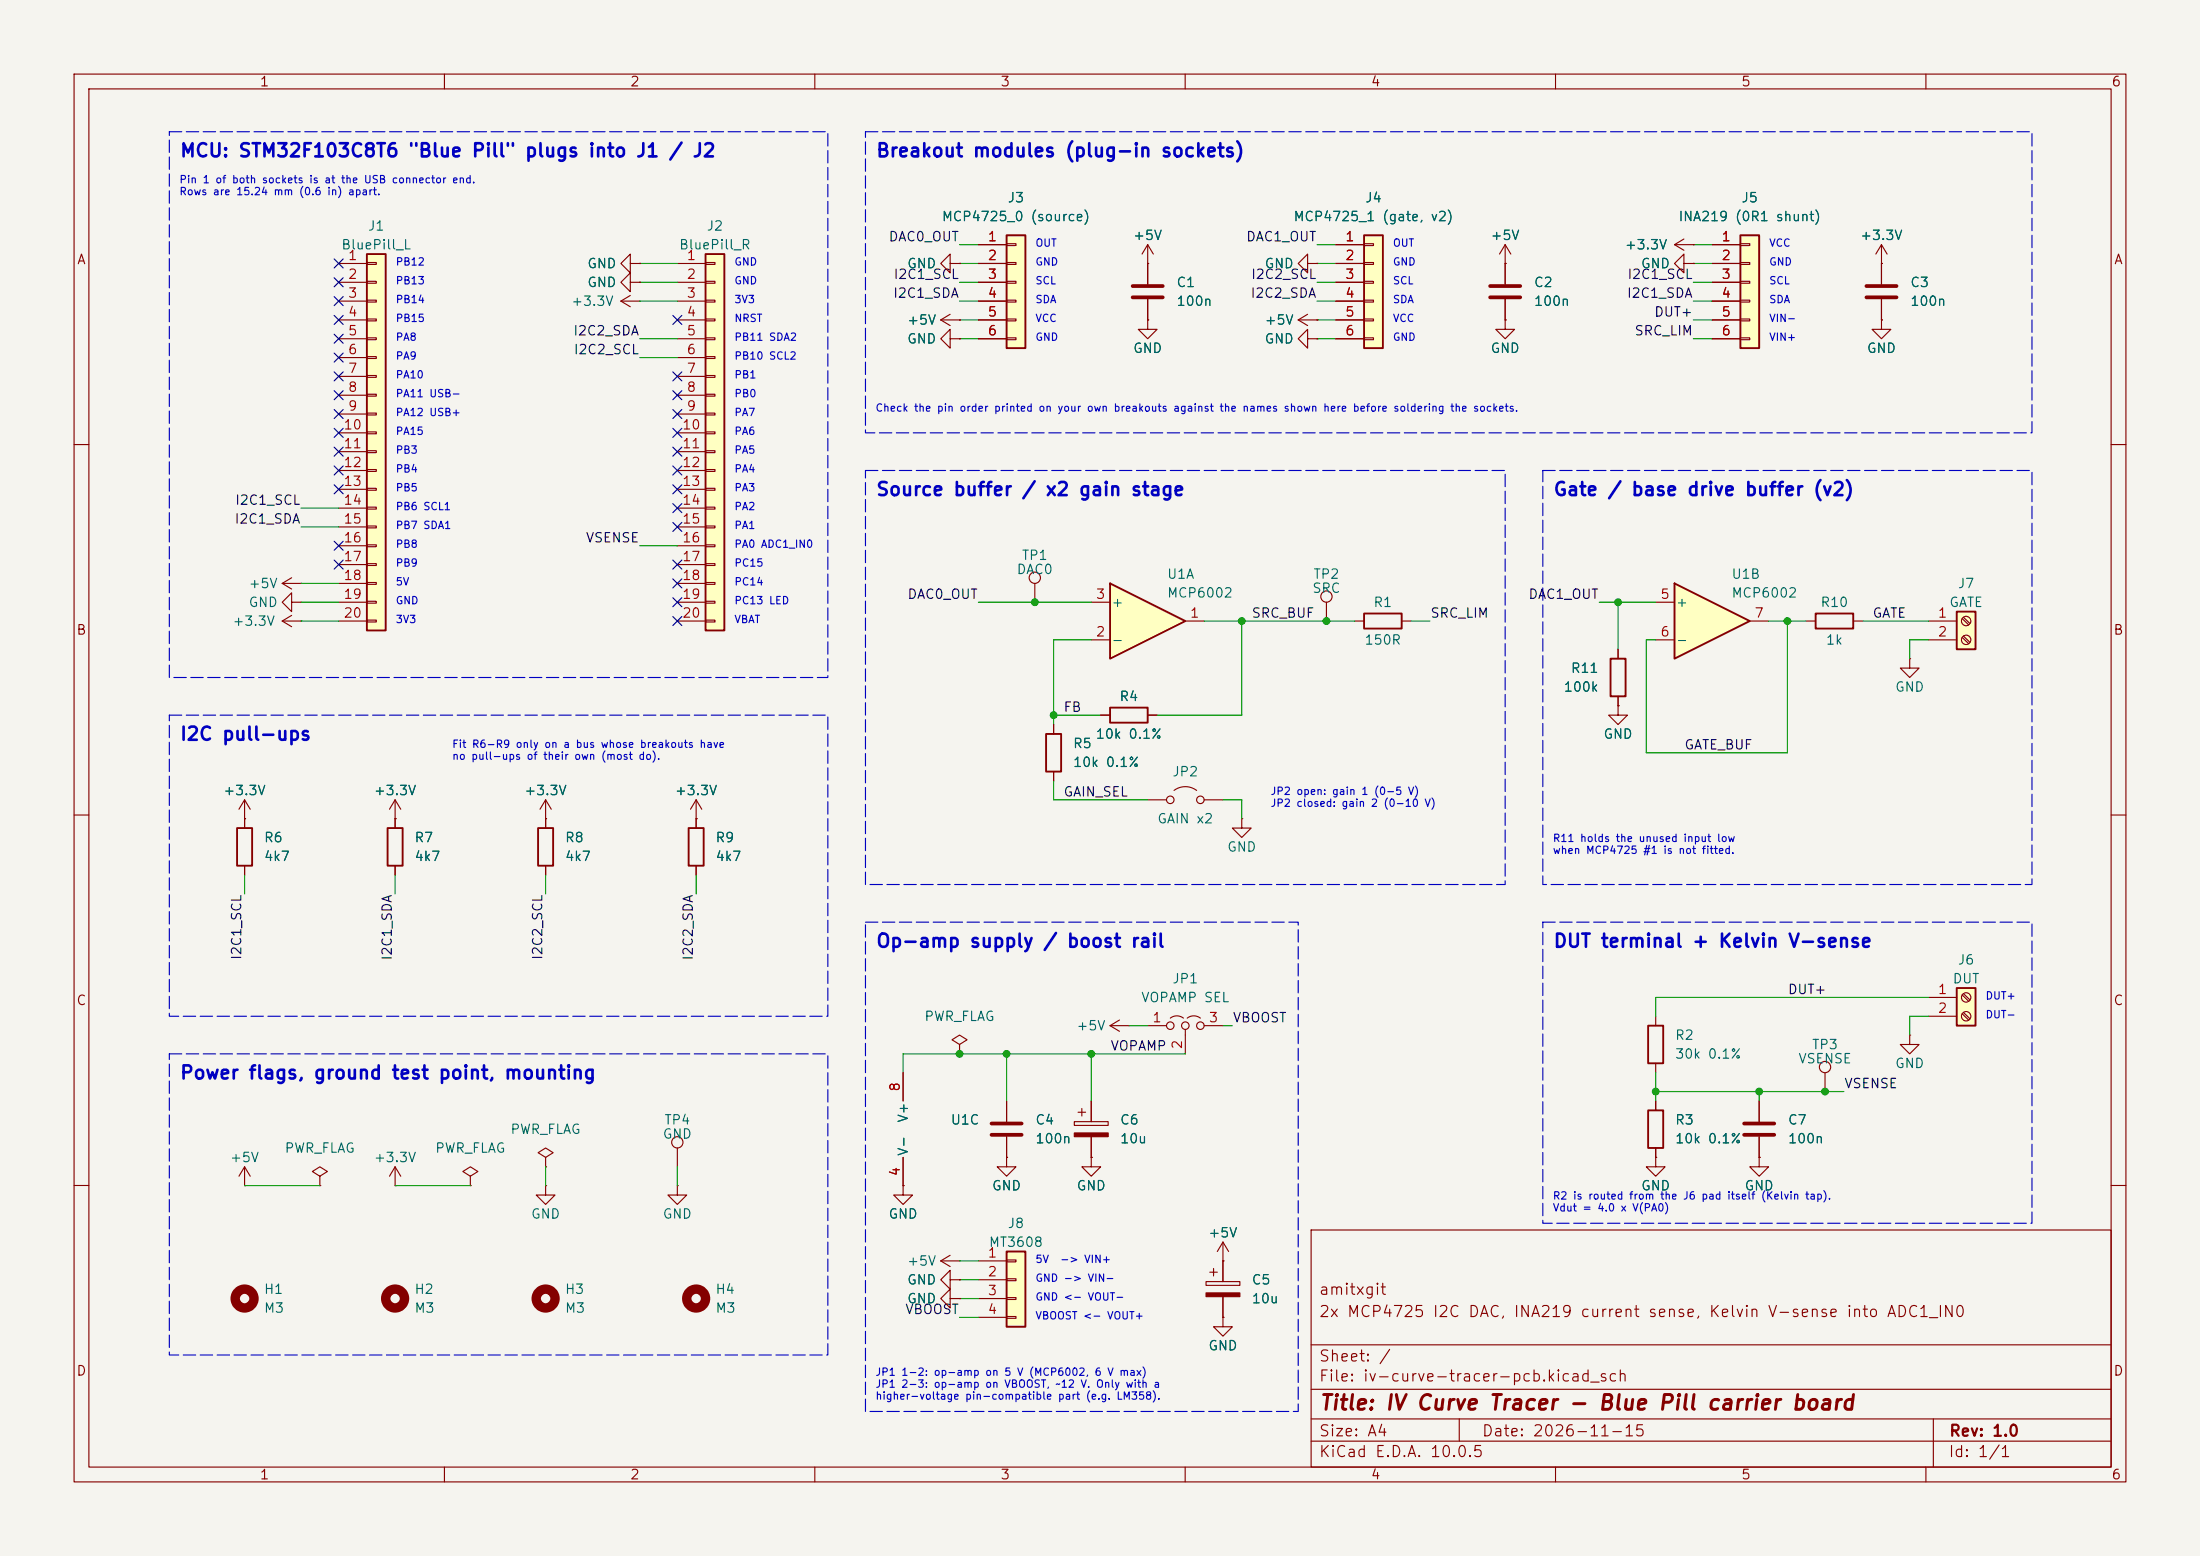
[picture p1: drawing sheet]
<svg xmlns="http://www.w3.org/2000/svg" width="297mm" height="210mm" viewBox="0 0 297 210" stroke-linecap="round" stroke-linejoin="round" font-family="sans-serif">
<path d="M0 0h297v210h-297z" fill="#f5f4ef" stroke="#f5f4ef" stroke-width=".14"/>
<g fill="none" stroke="#840000" stroke-width=".15">
<path d="M10 10h277v190h-277zM12 12h273v186h-273zM60 10v2M110 10v2M160 10v2M210 10v2M260 10v2M254 35.6v2.8M128.3 45.7v-1.2l-1.3 1.2 1.3 1.3v-1.3h1.2M129.5 45.7h.1M154.9 43.2v1.3h1.3l-1.3 1.2-1.2-1.2h1.2M154.9 43.2h.1"/>
<path d="M254 43.2v1.3h1.3l-1.3 1.2-1.3-1.2h1.3M254 43.2h.1M254 40.4v2.8M10 60h2M285 60h2M38.1 83.8l1.3 .8M38.1 83.8h2.5M39.4 83.1l-1.3 .7M40.6 83.8h.1M142.2 97.8v1.3M218.4 95.3v1.2h1.3l-1.3 1.3-1.2-1.3h1.2M218.4 95.3h.1"/>
<path d="M10 110h2M73.7 110.5v1.3M73.7 116.8v1.3M94 110.5h.1M94 108l-.8 1.2M94 108l.7 1.2M94 108v3.8M94 116.8v1.3M142.2 104.1v1.3M285 110h2M53.3 157.5l-.7 1.3M53.3 157.5l.8 1.3"/>
<path d="M53.3 157.5v2.5M10 160h2M53.3 160h.1M165.1 170.2h.1M165.1 167.6l-.8 1.3M165.1 167.6l.8 1.3M165.1 167.6v2.6M177 166h108v32h-108zM285 160h2M60 198v2M110 198v2M160 198v2"/>
<path d="M177 194.5h108M177 191.5h108M177 187.5h108M177 181.5h108M197 191.5v3M210 198v2M260 198v2M261 191.5v6.5"/>
</g>
<path d="M141.2 99.1h2.1v5h-2.1zM72.6 111.8h2.1v5h-2.1zM93 111.8h2v5h-2z" fill="none" stroke="#840000" stroke-width=".25"/>
<g fill="none" stroke="#840000" stroke-width="1.3">
<circle cx="33" cy="175.3" r="1.27"/>
<circle cx="94" cy="175.3" r="1.27"/>
</g>
<path d="M252 38.6h4M252 40.1h4" fill="none" stroke="#840000" stroke-width=".51"/>
<path d="M264.2 82.6h2.5v5h-2.5z" fill="#ffffc2"/>
<path d="M184.1 82.8h5.1v2h-5.1zM245.1 82.8h5.1v2h-5.1zM264.2 82.6h2.5v5h-2.5z" fill="none" stroke="#840000" stroke-width=".25"/>
<g fill="none" stroke="#840000" stroke-width=".15">
<path d="M176.5 35.6v-1.3l-1.2 1.3 1.2 1.2v-1.2h1.3M177.8 35.6h.1M175.3 43.2l1.2 .7M175.3 43.2h2.5M176.5 45.7v-1.2l-1.2 1.2 1.2 1.3v-1.3h1.3M176.5 42.4l-1.2 .8M177.8 45.7h.1M177.8 43.2h.1M179.1 81.3v2.5M182.9 83.8h1.2M189.2 83.8h1.3M243.8 83.8h1.3"/>
<path d="M250.2 83.8h1.3M257.8 88.9v1.3h1.3l-1.3 1.2-1.3-1.2h1.3M257.8 88.9h.1M260.3 83.8h3.9M260.3 86.4h3.9M264.9 83.5l.9 .8M264.9 86l.9 .9M265.1 83.3l.8 .9M265.1 85.9l.8 .8M167.6 110.5v1.3h1.3l-1.3 1.2-1.2-1.2h1.2M167.6 110.5h.1M149.9 138.4l1.2 .8"/>
<path d="M149.9 138.4h2.5M151.1 137.7l-1.2 .7M152.4 138.4h.1M33 157.5l-.7 1.3M33 157.5l.8 1.3M33 157.5v2.5M43.2 158.8l1-.7-1-.6-1 .6 1 .7v1.2M63.5 158.8l1-.7-1-.6-1 .6 1 .7v1.2M73.7 156.2l1-.6-1-.7-1.1 .7 1.1 .6v1.3M73.7 157.5h.1M91.4 154.9v2.6M121.9 144.8v3.8"/>
<path d="M121.9 156.2v3.8M147.3 156.2v1.3h1.3l-1.3 1.3-1.3-1.3h1.3M147.3 156.2h.1M33 160h.1M43.2 160h.1M63.5 160h.1M91.4 160v1.3h1.3l-1.3 1.3-1.2-1.3h1.2M91.4 160h.1M162.8 173h4.6v.5h-4.6zM163.3 171.7h1M163.8 171.2v1M165.1 177.8v1.3h1.3l-1.3 1.2-1.3-1.2h1.3"/>
<path d="M165.1 177.8h.1M165.1 170.2v2.8M165.1 175v2.8"/>
<circle cx="179.1" cy="80.5" r=".76"/>
<circle cx="265.4" cy="86.4" r=".63"/>
<circle cx="265.4" cy="83.8" r=".63"/>
<circle cx="91.4" cy="154.2" r=".76"/>
</g>
<g fill="none" stroke="#840000" stroke-width="1.3">
<circle cx="53.3" cy="175.3" r="1.27"/>
<circle cx="73.7" cy="175.3" r="1.27"/>
</g>
<path d="M162.8 174.5h4.6v.5h-4.6z" fill="#840000" stroke="#840000" stroke-width=".15"/>
<path d="M149.9 78.7l10.1 5.1-10.1 5.1z" fill="#ffffc2"/>
<path d="M149.9 78.7l10.1 5.1-10.1 5.1zM149.9 95.5h5v2h-5zM222.5 149.9h2v5h-2z" fill="none" stroke="#840000" stroke-width=".25"/>
<g fill="none" stroke="#840000" stroke-width=".15">
<path d="M85.1 39.9l-1.3 .7M83.8 40.6l1.3 .8M83.8 40.6h2.6M86.4 40.6h.1M139.7 78.7v2.6M147.3 86.4h2.6M147.3 81.3h2.6M148.6 96.5h1.3M154.9 96.5h1.3M160 83.8h2.6M154.9 108h2.6M158.5 106.7a2.54 2.54 0 0 1 3 0"/>
<path d="M162.6 108h2.5M223.5 156.2v1.3h1.3l-1.3 1.3-1.3-1.3h1.3M223.5 156.2h.1M223.5 148.6v1.3M223.5 154.9v1.3M237.5 156.2v1.3h1.3l-1.3 1.3-1.3-1.3h1.3M237.5 156.2h.1M237.5 148.6v2.8M237.5 153.4v2.8M73.7 160v1.3h1.2l-1.2 1.3-1.3-1.3h1.3M73.7 160h.1M121.9 160v1.3h1.3l-1.3 1.3-1.3-1.3h1.3"/>
<path d="M121.9 160h.1M127 170.2l1.3 .7M127 170.2h2.5M128.3 169.4l-1.3 .8M129.5 170.2h.1"/>
<circle cx="139.7" cy="78" r=".76"/>
<circle cx="158" cy="108" r=".51"/>
<circle cx="162.1" cy="108" r=".51"/>
</g>
<path d="M235.5 151.6h4M235.5 153.2h4" fill="none" stroke="#840000" stroke-width=".51"/>
<path d="M95.2 34.3h2.6v50.8h-2.6z" fill="#ffffc2"/>
<path d="M95.2 34.3h2.6v50.8h-2.6z" fill="none" stroke="#840000" stroke-width=".25"/>
<g fill="none" stroke="#840000" stroke-width=".15">
<path d="M85.1 38.1v-1.3l-1.3 1.3 1.3 1.3v-1.3h1.3M86.4 38.1h.1M91.4 35.6h3.8M91.4 38.1h3.8M95.2 35.4h1.3v.3h-1.3zM95.2 38h1.3v.2h-1.3zM203.2 35.6h.1M203.2 33v5.4M203.2 33l-.8 1.3M203.2 33l.8 1.3M226.1 33l1.2 .8M226.1 33h2.5"/>
<path d="M227.3 32.3l-1.2 .7M228.6 33h.1M91.4 40.6h3.8M91.4 43.2h3.8M91.4 45.7h3.8M91.4 48.3h3.8M91.4 50.8h3.8M91.4 53.3h3.8M91.4 55.9h3.8M91.4 58.4h3.8M95.2 40.5h1.3v.3h-1.3zM95.2 43.1h1.3v.2h-1.3z"/>
<path d="M95.2 45.6h1.3v.2h-1.3zM95.2 48.1h1.3v.3h-1.3zM95.2 50.7h1.3v.2h-1.3zM95.2 53.2h1.3v.3h-1.3zM95.2 55.8h1.3v.2h-1.3zM95.2 58.3h1.3v.2h-1.3zM203.2 40.4v2.8M91.4 61h3.8M91.4 63.5h3.8M91.4 66h3.8M91.4 68.6h3.8M91.4 71.1h3.8"/>
<path d="M91.4 73.7h3.8M91.4 76.2h3.8M91.4 78.7h3.8M95.2 60.8h1.3v.3h-1.3zM95.2 63.4h1.3v.2h-1.3zM95.2 65.9h1.3v.3h-1.3zM95.2 68.5h1.3v.2h-1.3zM95.2 71h1.3v.2h-1.3zM95.2 73.5h1.3v.3h-1.3zM95.2 76.1h1.3v.2h-1.3zM95.2 78.6h1.3v.3h-1.3zM91.4 81.3h3.8"/>
<path d="M91.4 83.8h3.8M95.2 81.2h1.3v.2h-1.3zM95.2 83.7h1.3v.2h-1.3zM145 151.4h4.6v.5h-4.6zM145.5 150.1h1.1M146 149.6v1M147.3 148.6v2.8M147.3 153.4v2.8"/>
</g>
<path d="M201.2 38.6h4M201.2 40.1h4" fill="none" stroke="#840000" stroke-width=".51"/>
<path d="M145 152.9h4.6v.5h-4.6z" fill="#840000" stroke="#840000" stroke-width=".15"/>
<path d="M234.9 31.8h2.6v15.2h-2.6z" fill="#ffffc2"/>
<path d="M234.9 31.8h2.6v15.2h-2.6z" fill="none" stroke="#840000" stroke-width=".25"/>
<g fill="none" stroke="#840000" stroke-width=".15">
<path d="M85.1 35.6v-1.3l-1.3 1.3 1.3 1.2v-1.2h1.3M86.4 35.6h.1M231.1 33h3.8M231.1 35.6h3.8M231.1 38.1h3.8M234.9 32.9h1.3v.2h-1.3zM234.9 35.4h1.3v.3h-1.3zM234.9 38h1.3v.2h-1.3zM254 35.6h.1M254 33l-.8 1.3M254 33l.8 1.3M254 33v2.6"/>
<path d="M231.1 40.6h3.8M231.1 43.2h3.8M231.1 45.7h3.8M234.9 40.5h1.3v.3h-1.3zM234.9 43.1h1.3v.2h-1.3zM234.9 45.6h1.3v.2h-1.3z"/>
</g>
<path d="M49.5 34.3h2.6v50.8h-2.6z" fill="#ffffc2"/>
<path d="M49.5 34.3h2.6v50.8h-2.6z" fill="none" stroke="#840000" stroke-width=".25"/>
<g fill="none" stroke="#840000" stroke-width=".15">
<path d="M45.7 35.6h3.8M45.7 38.1h3.8M49.5 35.4h1.3v.3h-1.3zM49.5 38h1.3v.2h-1.3zM45.7 40.6h3.8M45.7 43.2h3.8M45.7 45.7h3.8M45.7 48.3h3.8M45.7 50.8h3.8M45.7 53.3h3.8M45.7 55.9h3.8M45.7 58.4h3.8"/>
<path d="M49.5 40.5h1.3v.3h-1.3zM49.5 43.1h1.3v.2h-1.3zM49.5 45.6h1.3v.2h-1.3zM49.5 48.1h1.3v.3h-1.3zM49.5 50.7h1.3v.2h-1.3zM49.5 53.2h1.3v.3h-1.3zM49.5 55.8h1.3v.2h-1.3zM49.5 58.3h1.3v.2h-1.3zM203.2 43.2v1.3h1.3l-1.3 1.2-1.3-1.2h1.3M203.2 43.2h.1M38.1 78.7h2.5M38.1 78.7l1.3 .8"/>
<path d="M39.4 78l-1.3 .7M40.6 78.7h.1M45.7 61h3.8M45.7 63.5h3.8M45.7 66h3.8M45.7 68.6h3.8M45.7 71.1h3.8M45.7 73.7h3.8M45.7 76.2h3.8M45.7 78.7h3.8M49.5 60.8h1.3v.3h-1.3zM49.5 63.4h1.3v.2h-1.3z"/>
<path d="M49.5 65.9h1.3v.3h-1.3zM49.5 68.5h1.3v.2h-1.3zM49.5 71h1.3v.2h-1.3zM49.5 73.5h1.3v.3h-1.3zM49.5 76.1h1.3v.2h-1.3zM49.5 78.6h1.3v.3h-1.3zM39.4 81.3v-1.3l-1.3 1.3 1.3 1.3v-1.3h1.2M40.6 81.3h.1M45.7 81.3h3.8M45.7 83.8h3.8M49.5 81.2h1.3v.2h-1.3zM49.5 83.7h1.3v.2h-1.3z"/>
<path d="M154.9 138.4h2.6M158 137.4a1.44 1.44 0 0 1 1.8 0M160 138.9v3.3M160.3 137.4a1.44 1.44 0 0 1 1.8 0M162.6 138.4h2.5"/>
<circle cx="158" cy="138.4" r=".51"/>
<circle cx="160" cy="138.4" r=".51"/>
<circle cx="162.1" cy="138.4" r=".51"/>
</g>
<path d="M135.9 31.8h2.5v15.2h-2.5z" fill="#ffffc2"/>
<path d="M135.9 31.8h2.5v15.2h-2.5zM222.5 138.4h2v5.1h-2z" fill="none" stroke="#840000" stroke-width=".25"/>
<g fill="none" stroke="#840000" stroke-width=".15">
<path d="M132.1 33h3.8M132.1 35.6h3.8M132.1 38.1h3.8M135.9 32.9h1.3v.2h-1.3zM135.9 35.4h1.3v.3h-1.3zM135.9 38h1.3v.2h-1.3zM132.1 40.6h3.8M132.1 43.2h3.8M132.1 45.7h3.8M135.9 40.5h1.3v.3h-1.3zM135.9 43.1h1.3v.2h-1.3zM135.9 45.6h1.3v.2h-1.3z"/>
<path d="M223.5 137.2v1.2M223.5 143.5v1.3M246.4 144.8v2.5"/>
<circle cx="246.4" cy="144" r=".76"/>
</g>
<path d="M264.2 133.4h2.5v5h-2.5z" fill="#ffffc2"/>
<path d="M32 111.8h2v5h-2zM52.3 111.8h2.1v5h-2.1zM264.2 133.4h2.5v5h-2.5z" fill="none" stroke="#840000" stroke-width=".25"/>
<g fill="none" stroke="#840000" stroke-width=".15">
<path d="M128.3 35.6v-1.3l-1.3 1.3 1.3 1.2v-1.2h1.2M129.5 35.6h.1M227.3 35.6v-1.3l-1.2 1.3 1.2 1.2v-1.2h1.3M228.6 35.6h.1M127 43.2l1.3 .7M127 43.2h2.5M128.3 42.4l-1.3 .8M129.5 43.2h.1M33 110.5h.1M33 108v3.8M33 116.8v1.3M33 108l-.7 1.2"/>
<path d="M33 108l.8 1.2M53.3 110.5h.1M53.3 108v3.8M53.3 116.8v1.3M53.3 108l-.7 1.2M53.3 108l.8 1.2M257.8 139.7v1.3h1.3l-1.3 1.2-1.3-1.2h1.3M257.8 139.7h.1M260.3 134.6h3.9M260.3 137.2h3.9M264.9 134.3l.9 .8M264.9 136.8l.9 .9"/>
<path d="M265.1 134.1l.8 .9M265.1 136.7l.8 .8M129.5 141l1.1-.7-1.1-.6-1 .6 1 .7v1.2M129.5 142.2h.1M135.9 156.2v1.3h1.3l-1.3 1.3-1.3-1.3h1.3M135.9 156.2h.1M135.9 148.6v2.8M135.9 153.4v2.8M128.3 175.3v-1.3l-1.3 1.3 1.3 1.2v-1.2h1.2M128.3 172.7v-1.2l-1.3 1.2 1.3 1.3v-1.3h1.2M129.5 175.3h.1M129.5 172.7h.1"/>
<circle cx="265.4" cy="137.2" r=".63"/>
<circle cx="265.4" cy="134.6" r=".63"/>
</g>
<path d="M133.9 151.6h4M133.9 153.2h4" fill="none" stroke="#840000" stroke-width=".51"/>
<path d="M135.9 168.9h2.5v10.2h-2.5z" fill="#ffffc2"/>
<path d="M135.9 168.9h2.5v10.2h-2.5z" fill="none" stroke="#840000" stroke-width=".25"/>
<path d="M132.1 170.2h3.8M132.1 172.7h3.8M132.1 175.3h3.8M132.1 177.8h3.8M135.9 170.1h1.3v.2h-1.3zM135.9 172.6h1.3v.2h-1.3zM135.9 175.1h1.3v.3h-1.3zM135.9 177.7h1.3v.2h-1.3z" fill="none" stroke="#840000" stroke-width=".15"/>
<path d="M184.1 31.8h2.6v15.2h-2.6z" fill="#ffffc2"/>
<path d="M184.1 31.8h2.6v15.2h-2.6zM217.4 88.9h2.1v5.1h-2.1z" fill="none" stroke="#840000" stroke-width=".25"/>
<g fill="none" stroke="#840000" stroke-width=".15">
<path d="M154.9 35.6h.1M154.9 33l-.7 1.3M154.9 33l.8 1.3M154.9 33v5.4M180.3 33h3.8M180.3 35.6h3.8M180.3 38.1h3.8M184.1 32.9h1.3v.2h-1.3zM184.1 35.4h1.3v.3h-1.3zM184.1 38h1.3v.2h-1.3zM154.9 40.4v2.8M180.3 40.6h3.8"/>
<path d="M180.3 43.2h3.8M180.3 45.7h3.8M184.1 40.5h1.3v.3h-1.3zM184.1 43.1h1.3v.2h-1.3zM184.1 45.6h1.3v.2h-1.3zM218.4 87.6v1.3M218.4 94v1.3M73.7 110.5h.1M73.7 108l-.8 1.2M73.7 108l.7 1.2M73.7 108v2.5"/>
</g>
<path d="M152.9 38.6h4.1M152.9 40.1h4.1" fill="none" stroke="#840000" stroke-width=".51"/>
<path d="M226.1 78.7l10.1 5.1-10.1 5.1z" fill="#ffffc2"/>
<path d="M226.1 78.7l10.1 5.1-10.1 5.1z" fill="none" stroke="#840000" stroke-width=".25"/>
<g fill="none" stroke="#840000" stroke-width=".15">
<path d="M86.4 38.1h.1M86.4 35.6h.1M129.5 35.6h.1M132.1 33h3.8M132.1 35.6h3.8M132.1 38.1h3.8M154.9 35.6h.1M154.9 35.6v2.8M177.8 35.6h.1M180.3 33h3.8M180.3 35.6h3.8M180.3 38.1h3.8"/>
<path d="M203.2 35.6h.1M203.2 35.6v2.8M228.6 35.6h.1M228.6 33h.1M231.1 33h3.8M231.1 35.6h3.8M231.1 38.1h3.8M254 35.6h.1M254 35.6v2.8M129.5 45.7h.1M129.5 43.2h.1M132.1 40.6h3.8"/>
<path d="M132.1 43.2h3.8M132.1 45.7h3.8M154.9 43.2h.1M154.9 40.4v2.8M177.8 45.7h.1M177.8 43.2h.1M180.3 40.6h3.8M180.3 43.2h3.8M180.3 45.7h3.8M203.2 43.2h.1M203.2 40.4v2.8M231.1 40.6h3.8"/>
<path d="M231.1 43.2h3.8M231.1 45.7h3.8M254 43.2h.1M254 40.4v2.8M142.2 97.8v1.3M148.6 96.5h1.3M154.9 96.5h1.3M218.4 95.3h.1M218.4 87.6v1.3M218.4 94v1.3M223.5 81.3h2.6M223.5 86.4h2.6"/>
<path d="M236.2 83.8h2.6M33 110.5h.1M33 110.5v1.3M33 116.8v1.3M53.3 110.5h.1M53.3 110.5v1.3M53.3 116.8v1.3M73.7 110.5h.1M73.7 110.5v1.3M73.7 116.8v1.3M94 110.5h.1M94 110.5v1.3"/>
<path d="M94 116.8v1.3M142.2 104.1v1.3M121.9 144.8v3.8M121.9 156.2v3.8M135.9 156.2h.1M135.9 148.6v2.8M135.9 153.4v2.8M147.3 156.2h.1M147.3 148.6v2.8M147.3 153.4v2.8M223.5 156.2h.1M223.5 148.6v1.3"/>
<path d="M223.5 154.9v1.3M237.5 156.2h.1M237.5 148.6v2.8M237.5 153.4v2.8M121.9 160h.1M129.5 172.7h.1M129.5 175.3h.1M165.1 177.8h.1M165.1 170.2h.1M165.1 170.2v2.8M165.1 175v2.8"/>
</g>
<g fill="none" stroke="#009600" stroke-width=".15">
<path d="M86.4 35.6h5M86.4 38.1h5M129.5 33h2.6M129.5 35.6h2.6M129.5 38.1h2.6M177.8 33h2.5M177.8 35.6h2.5M177.8 38.1h2.5M228.6 33h2.5M228.6 35.6h2.5M228.6 38.1h2.5M86.4 45.7h5"/>
<path d="M86.4 40.6h5M86.4 48.3h5M129.5 45.7h2.6M129.5 43.2h2.6M129.5 40.6h2.6M177.8 45.7h2.5M177.8 43.2h2.5M177.8 40.6h2.5M228.6 45.7h2.5M228.6 43.2h2.5M228.6 40.6h2.5M40.6 78.7h5.1"/>
<path d="M40.6 71.1h5.1M40.6 68.6h5.1M86.4 73.7h5M40.6 83.8h5.1M40.6 81.3h5.1M132.1 81.3h15.2M142.2 96.5h6.4M147.3 86.4h-5.1v11.4M162.6 83.8h20.3M167.6 83.8v12.7h-11.4M190.5 83.8h2.5M215.9 81.3h7.6"/>
<path d="M218.4 81.3v6.3M238.8 83.8h5M241.3 83.8v17.8h-19.1v-15.2h1.3M251.5 83.8h8.8M260.3 86.4h-2.5v2.5M33 118.1v2.6M53.3 118.1v2.6M73.7 118.1v2.6M94 118.1v2.6M142.2 105.4v2.6h12.7M165.1 108h2.5v2.5M152.4 138.4h2.5"/>
<path d="M165.1 138.4h1.3M260.3 134.6h-36.8v2.6M260.3 137.2h-2.5v2.5M73.7 157.5v2.5M91.4 157.5v2.5M135.9 142.2v6.4M147.3 142.2v6.4M160 142.2h-38.1v2.6M223.5 144.8v3.8M223.5 147.3h25.4M237.5 147.3v1.3M33 160h10.2"/>
<path d="M53.3 160h10.2M129.5 177.8h2.6M129.5 172.7h2.6M129.5 170.2h2.6M129.5 175.3h2.6"/>
</g>
<g fill="none" stroke="#000084" stroke-width=".15">
<path d="M45.1 37.5l1.2 1.2M45.1 35l1.2 1.2M46.3 37.5l-1.2 1.2M46.3 35l-1.2 1.2M45.1 42.6l1.2 1.2M45.1 40l1.2 1.2M45.1 55.3l1.2 1.2M45.1 47.7l1.2 1.2M45.1 50.2l1.2 1.2M45.1 52.7l1.2 1.2M45.1 57.8l1.2 1.2M45.1 45.1l1.2 1.2"/>
<path d="M46.3 42.6l-1.2 1.2M46.3 40l-1.2 1.2M46.3 55.3l-1.2 1.2M46.3 47.7l-1.2 1.2M46.3 50.2l-1.2 1.2M46.3 52.7l-1.2 1.2M46.3 57.8l-1.2 1.2M46.3 45.1l-1.2 1.2M90.8 42.6l1.2 1.2M90.8 57.8l1.2 1.2M90.8 52.7l1.2 1.2M90.8 55.3l1.2 1.2"/>
<path d="M90.8 50.2l1.2 1.2M92 42.6l-1.2 1.2M92 57.8l-1.2 1.2M92 52.7l-1.2 1.2M92 55.3l-1.2 1.2M92 50.2l-1.2 1.2M45.1 75.6l1.2 1.2M45.1 73.1l1.2 1.2M45.1 62.9l1.2 1.2M45.1 65.4l1.2 1.2M45.1 60.4l1.2 1.2M46.3 75.6l-1.2 1.2"/>
<path d="M46.3 73.1l-1.2 1.2M46.3 62.9l-1.2 1.2M46.3 65.4l-1.2 1.2M46.3 60.4l-1.2 1.2M90.8 65.4l1.2 1.2M90.8 68l1.2 1.2M90.8 75.6l1.2 1.2M90.8 78.1l1.2 1.2M90.8 60.4l1.2 1.2M90.8 70.5l1.2 1.2M90.8 62.9l1.2 1.2M92 65.4l-1.2 1.2"/>
<path d="M92 68l-1.2 1.2M92 75.6l-1.2 1.2M92 78.1l-1.2 1.2M92 60.4l-1.2 1.2M92 70.5l-1.2 1.2M92 62.9l-1.2 1.2M90.8 83.2l1.2 1.2M90.8 80.7l1.2 1.2M92 83.2l-1.2 1.2M92 80.7l-1.2 1.2"/>
</g>
<path d="M22.9 17.8h88.9v73.6h-88.9zM116.8 17.8h157.5v40.6h-157.5zM116.8 63.5h86.4v55.9h-86.4zM208.3 63.5h66v55.9h-66zM22.9 96.5h88.9v40.7h-88.9zM116.8 124.5h58.5v66h-58.5zM208.3 124.5h66v40.6h-66zM22.9 142.2h88.9v40.7h-88.9z" fill="none" stroke="#0000c2" stroke-width=".15" stroke-dasharray="1.7 .6"/>
<g fill="#009600" stroke="#009600" stroke-width=".14">
<circle cx="139.7" cy="81.3" r=".46"/>
<circle cx="142.2" cy="96.5" r=".46"/>
<circle cx="223.5" cy="147.3" r=".46"/>
<circle cx="246.4" cy="147.3" r=".46"/>
<circle cx="237.5" cy="147.3" r=".46"/>
<circle cx="179.1" cy="83.8" r=".46"/>
<circle cx="167.6" cy="83.8" r=".46"/>
<circle cx="218.4" cy="81.3" r=".46"/>
<circle cx="241.3" cy="83.8" r=".46"/>
<circle cx="129.5" cy="142.2" r=".46"/>
<circle cx="135.9" cy="142.2" r=".46"/>
<circle cx="147.3" cy="142.2" r=".46"/>
</g>
<text font-size="2" fill="#840000" x="178" y="190.8">Title: IV Curve Tracer - Blue Pill carrier board</text>
<g font-size="1.8" fill="#0000c2">
<text x="24.2" y="21.6">MCU: STM32F103C8T6 &quot;Blue Pill&quot; plugs into J1 / J2</text>
<text x="118.2" y="21.6">Breakout modules (plug-in sockets)</text>
<text x="118.2" y="67.4">Source buffer / x2 gain stage</text>
<text x="209.6" y="67.4">Gate / base drive buffer (v2)</text>
<text x="24.2" y="100.4">I2C pull-ups</text>
<text x="118.2" y="128.3">Op-amp supply / boost rail</text>
<text x="209.6" y="128.3">DUT terminal + Kelvin V-sense</text>
<text x="24.2" y="146.1">Power flags, ground test point, mounting</text>
</g>
<g font-size="1.5" fill="#840000">
<text x="178" y="178.1">2x MCP4725 I2C DAC, INA219 current sense, Kelvin V-sense into ADC1_IN0</text>
<text x="178" y="175.1">amitxgit</text>
<text x="178" y="184.1">Sheet: /</text>
<text x="178" y="186.8">File: iv-curve-tracer-pcb.kicad_sch</text>
<text x="178" y="197">KiCad E.D.A. 10.0.5</text>
<text x="178" y="194.2">Size: A4</text>
<text x="200" y="194.2">Date: 2026-11-15</text>
<text x="263" y="197">Id: 1/1</text>
<text x="263" y="194.2">Rev: 1.0</text>
</g>
<g font-size="1.3" fill="#840000">
<text x="35" y="12">1</text>
<text x="85" y="12">2</text>
<text x="135" y="12">3</text>
<text x="185" y="12">4</text>
<text x="235" y="12">5</text>
<text x="285" y="12">6</text>
<text x="10.3" y="36">A</text>
<text x="285.3" y="36">A</text>
<text x="10.2" y="86">B</text>
<text x="285.2" y="86">B</text>
<text x="10.2" y="136">C</text>
<text x="285.2" y="136">C</text>
<text x="10.2" y="186">D</text>
<text x="285.2" y="186">D</text>
<text x="35" y="200">1</text>
<text x="85" y="200">2</text>
<text x="135" y="200">3</text>
<text x="185" y="200">4</text>
<text x="235" y="200">5</text>
<text x="285" y="200">6</text>
</g>
<g font-size="1.3" fill="#006464">
<text x="135.9" y="27.6">J3</text>
<text x="184.2" y="27.6">J4</text>
<text x="235" y="27.6">J5</text>
<text x="46" y="34">BluePill_L</text>
<text x="49.6" y="31.4">J1</text>
<text x="91.6" y="34">BluePill_R</text>
<text x="95.3" y="31.4">J2</text>
<text x="127.1" y="30.2">MCP4725_0 (source)</text>
<text x="152.9" y="32.7">+5V</text>
<text x="174.5" y="30.2">MCP4725_1 (gate, v2)</text>
<text x="201.1" y="32.7">+5V</text>
<text x="219.3" y="34">+3.3V</text>
<text x="226.5" y="30.2">INA219 (0R1 shunt)</text>
<text x="251" y="32.7">+3.3V</text>
<text x="77" y="41.6">+3.3V</text>
<text x="79.2" y="39.1">GND</text>
<text x="79.2" y="36.5">GND</text>
<text x="122.4" y="36.5">GND</text>
<text x="158.7" y="39.1">C1</text>
<text x="158.7" y="41.6">100n</text>
<text x="170.6" y="36.5">GND</text>
<text x="207" y="39.1">C2</text>
<text x="207" y="41.6">100n</text>
<text x="221.4" y="36.5">GND</text>
<text x="257.8" y="39.1">C3</text>
<text x="257.8" y="41.6">100n</text>
<text x="122.4" y="44.1">+5V</text>
<text x="122.4" y="46.7">GND</text>
<text x="152.9" y="48">GND</text>
<text x="170.6" y="44.1">+5V</text>
<text x="170.6" y="46.7">GND</text>
<text x="201.1" y="48">GND</text>
<text x="251.9" y="48">GND</text>
<text x="137.2" y="77.8">DAC0</text>
<text x="137.8" y="75.9">TP1</text>
<text x="33.5" y="79.7">+5V</text>
<text x="33.5" y="82.2">GND</text>
<text x="150" y="82.2">+</text>
<text x="157.5" y="78.4">U1A</text>
<text x="157.5" y="81">MCP6002</text>
<text x="177.1" y="80.3">SRC</text>
<text x="177.2" y="78.4">TP2</text>
<text x="185.3" y="82.2">R1</text>
<text x="226.2" y="82.2">+</text>
<text x="233.7" y="78.4">U1B</text>
<text x="233.7" y="81">MCP6002</text>
<text x="245.7" y="82.2">R10</text>
<text x="263.1" y="82.2">GATE</text>
<text x="264.2" y="79.7">J7</text>
<text x="31.3" y="84.8">+3.3V</text>
<text x="150" y="87.3">-</text>
<text x="184.1" y="87.3">150R</text>
<text x="226.2" y="87.3">-</text>
<text x="246.4" y="87.3">1k</text>
<text x="151" y="94.9">R4</text>
<text x="211" y="93.7">100k</text>
<text x="212" y="91.1">R11</text>
<text x="255.7" y="93.7">GND</text>
<text x="144.8" y="101.3">R5</text>
<text x="147.8" y="100">10k 0.1%</text>
<text x="216.4" y="100">GND</text>
<text x="30.1" y="107.6">+3.3V</text>
<text x="50.4" y="107.6">+3.3V</text>
<text x="70.7" y="107.6">+3.3V</text>
<text x="91" y="107.6">+3.3V</text>
<text x="144.8" y="103.8">10k 0.1%</text>
<text x="158.2" y="105.1">JP2</text>
<text x="35.5" y="114">R6</text>
<text x="55.9" y="114">R7</text>
<text x="76.2" y="114">R8</text>
<text x="96.5" y="114">R9</text>
<text x="156.1" y="111.5">GAIN x2</text>
<text x="35.5" y="116.5">4k7</text>
<text x="55.9" y="116.5">4k7</text>
<text x="76.2" y="116.5">4k7</text>
<text x="96.5" y="116.5">4k7</text>
<text x="165.6" y="115.3">GND</text>
<text x="264.2" y="130.5">J6</text>
<text x="154" y="135.6">VOPAMP SEL</text>
<text x="158.2" y="133">JP1</text>
<text x="263.5" y="133">DUT</text>
<text x="124.7" y="138.1">PWR_FLAG</text>
<text x="145.2" y="139.4">+5V</text>
<text x="226" y="140.7">R2</text>
<text x="226" y="143.2">30k 0.1%</text>
<text x="242.7" y="143.8">VSENSE</text>
<text x="244.5" y="141.9">TP3</text>
<text x="255.7" y="144.5">GND</text>
<text x="38.3" y="155.9">PWR_FLAG</text>
<text x="58.7" y="155.9">PWR_FLAG</text>
<text x="68.8" y="153.4">PWR_FLAG</text>
<text x="89.4" y="154">GND</text>
<text x="89.6" y="152.1">TP4</text>
<text x="122.9" y="151.6" transform="rotate(-90 122.9 151.6)">V+</text>
<text x="128.3" y="152.1">U1C</text>
<text x="139.7" y="152.1">C4</text>
<text x="139.7" y="154.6">100n</text>
<text x="151.1" y="152.1">C6</text>
<text x="151.1" y="154.6">10u</text>
<text x="226" y="152.1">R3</text>
<text x="226" y="154.6">10k 0.1%</text>
<text x="241.3" y="152.1">C7</text>
<text x="241.3" y="154.6">100n</text>
<text x="31" y="157.2">+5V</text>
<text x="50.4" y="157.2">+3.3V</text>
<text x="122.9" y="156.1" transform="rotate(-90 122.9 156.1)">V-</text>
<text x="133.8" y="161">GND</text>
<text x="145.3" y="161">GND</text>
<text x="221.5" y="161">GND</text>
<text x="235.4" y="161">GND</text>
<text x="71.6" y="164.8">GND</text>
<text x="89.4" y="164.8">GND</text>
<text x="119.9" y="164.8">GND</text>
<text x="135.9" y="166.1">J8</text>
<text x="163" y="167.3">+5V</text>
<text x="122.4" y="171.1">+5V</text>
<text x="122.4" y="173.7">GND</text>
<text x="133.4" y="168.6">MT3608</text>
<text x="168.9" y="173.7">C5</text>
<text x="35.5" y="175">H1</text>
<text x="35.5" y="177.5">M3</text>
<text x="55.9" y="175">H2</text>
<text x="55.9" y="177.5">M3</text>
<text x="76.2" y="175">H3</text>
<text x="76.2" y="177.5">M3</text>
<text x="96.5" y="175">H4</text>
<text x="96.5" y="177.5">M3</text>
<text x="122.4" y="176.2">GND</text>
<text x="168.9" y="176.2">10u</text>
<text x="163" y="182.6">GND</text>
</g>
<g font-size="1.3" fill="#a90000">
<text x="46.9" y="35.4">1</text>
<text x="92.6" y="35.4">1</text>
<text x="133.3" y="32.9">1</text>
<text x="133.3" y="35.4">2</text>
<text x="181.5" y="32.9">1</text>
<text x="181.5" y="35.4">2</text>
<text x="232.3" y="32.9">1</text>
<text x="232.3" y="35.4">2</text>
<text x="46.9" y="38">2</text>
<text x="46.9" y="40.5">3</text>
<text x="92.6" y="38">2</text>
<text x="92.6" y="40.5">3</text>
<text x="133.3" y="38">3</text>
<text x="133.3" y="40.5">4</text>
<text x="181.5" y="38">3</text>
<text x="181.5" y="40.5">4</text>
<text x="232.3" y="38">3</text>
<text x="232.3" y="40.5">4</text>
<text x="46.9" y="43">4</text>
<text x="46.9" y="45.6">5</text>
<text x="92.6" y="43">4</text>
<text x="92.6" y="45.6">5</text>
<text x="133.3" y="43">5</text>
<text x="133.3" y="45.6">6</text>
<text x="181.5" y="43">5</text>
<text x="181.5" y="45.6">6</text>
<text x="232.3" y="43">5</text>
<text x="232.3" y="45.6">6</text>
<text x="46.9" y="48.1">6</text>
<text x="46.9" y="50.7">7</text>
<text x="46.9" y="53.2">8</text>
<text x="92.6" y="48.1">6</text>
<text x="92.6" y="50.7">7</text>
<text x="92.6" y="53.2">8</text>
<text x="46.3" y="58.3">10</text>
<text x="46.9" y="55.7">9</text>
<text x="92" y="58.3">10</text>
<text x="92.6" y="55.7">9</text>
<text x="46.3" y="60.8">11</text>
<text x="46.3" y="63.4">12</text>
<text x="46.3" y="65.9">13</text>
<text x="92" y="60.8">11</text>
<text x="92" y="63.4">12</text>
<text x="92" y="65.9">13</text>
<text x="46.3" y="68.4">14</text>
<text x="46.3" y="71">15</text>
<text x="92" y="68.4">14</text>
<text x="92" y="71">15</text>
<text x="46.3" y="73.5">16</text>
<text x="46.3" y="76.1">17</text>
<text x="92" y="73.5">16</text>
<text x="92" y="76.1">17</text>
<text x="46.3" y="78.6">18</text>
<text x="46.3" y="81.1">19</text>
<text x="46.3" y="83.7">20</text>
<text x="92" y="78.6">18</text>
<text x="92" y="81.1">19</text>
<text x="92" y="83.7">20</text>
<text x="147.9" y="81.1">3</text>
<text x="160.6" y="83.7">1</text>
<text x="224.1" y="81.1">5</text>
<text x="236.8" y="83.7">7</text>
<text x="261.5" y="83.7">1</text>
<text x="147.9" y="86.2">2</text>
<text x="224.1" y="86.2">6</text>
<text x="261.5" y="86.2">2</text>
<text x="261.5" y="134.5">1</text>
<text x="261.5" y="137">2</text>
<text x="155.5" y="138.3">1</text>
<text x="159.9" y="141.7" transform="rotate(-90 159.9 141.7)">2</text>
<text x="163.1" y="138.3">3</text>
<text x="121.8" y="147.4" transform="rotate(-90 121.8 147.4)">8</text>
<text x="121.8" y="158.8" transform="rotate(-90 121.8 158.8)">4</text>
<text x="133.3" y="170">1</text>
<text x="133.3" y="172.6">2</text>
<text x="133.3" y="175.1">3</text>
<text x="133.3" y="177.7">4</text>
</g>
<g font-size="1.3" fill="#0f0f0f">
<text x="119.9" y="32.9">DAC0_OUT</text>
<text x="168.1" y="32.9">DAC1_OUT</text>
<text x="120.5" y="40.5">I2C1_SDA</text>
<text x="120.5" y="38">I2C1_SCL</text>
<text x="168.7" y="40.5">I2C2_SDA</text>
<text x="168.8" y="38">I2C2_SCL</text>
<text x="219.5" y="40.5">I2C1_SDA</text>
<text x="219.6" y="38">I2C1_SCL</text>
<text x="77.3" y="45.6">I2C2_SDA</text>
<text x="220.6" y="45.6">SRC_LIM</text>
<text x="223.2" y="43.1">DUT+</text>
<text x="77.4" y="48.1">I2C2_SCL</text>
<text x="31.6" y="71">I2C1_SDA</text>
<text x="31.6" y="68.5">I2C1_SCL</text>
<text x="79" y="73.5">VSENSE</text>
<text x="122.4" y="81.2">DAC0_OUT</text>
<text x="168.9" y="83.7">SRC_BUF</text>
<text x="193" y="83.7">SRC_LIM</text>
<text x="206.2" y="81.2">DAC1_OUT</text>
<text x="252.7" y="83.7">GATE</text>
<text x="143.5" y="96.4">FB</text>
<text x="227.3" y="101.5">GATE_BUF</text>
<text x="143.5" y="107.8">GAIN_SEL</text>
<text x="32.9" y="129.6" transform="rotate(-90 32.9 129.6)">I2C1_SCL</text>
<text x="53.2" y="129.7" transform="rotate(-90 53.2 129.7)">I2C1_SDA</text>
<text x="73.5" y="129.6" transform="rotate(-90 73.5 129.6)">I2C2_SCL</text>
<text x="93.9" y="129.7" transform="rotate(-90 93.9 129.7)">I2C2_SDA</text>
<text x="241.3" y="134.5">DUT+</text>
<text x="149.8" y="142.1">VOPAMP</text>
<text x="166.3" y="138.3">VBOOST</text>
<text x="248.9" y="147.2">VSENSE</text>
<text x="122.1" y="177.7">VBOOST</text>
</g>
<g font-size="1" fill="#0000c2">
<text x="24.1" y="25">Pin 1 of both sockets is at the USB connector end.</text>
<text x="24.1" y="26.6">Rows are 15.24 mm (0.6 in) apart.</text>
<text x="139.7" y="33.5">OUT</text>
<text x="188" y="33.5">OUT</text>
<text x="238.8" y="33.5">VCC</text>
<text x="53.3" y="41.2">PB14</text>
<text x="53.3" y="38.6">PB13</text>
<text x="53.3" y="36.1">PB12</text>
<text x="99.1" y="38.6">GND</text>
<text x="99.1" y="41.2">3V3</text>
<text x="99.1" y="36.1">GND</text>
<text x="139.7" y="38.6">SCL</text>
<text x="139.7" y="36.1">GND</text>
<text x="139.7" y="41.2">SDA</text>
<text x="188" y="36.1">GND</text>
<text x="188" y="38.6">SCL</text>
<text x="188" y="41.2">SDA</text>
<text x="238.8" y="38.6">SCL</text>
<text x="238.8" y="41.2">SDA</text>
<text x="238.8" y="36.1">GND</text>
<text x="53.3" y="46.2">PA8</text>
<text x="53.3" y="43.7">PB15</text>
<text x="99.1" y="43.7">NRST</text>
<text x="99.1" y="46.2">PB11 SDA2</text>
<text x="139.7" y="46.2">GND</text>
<text x="139.7" y="43.7">VCC</text>
<text x="188" y="46.2">GND</text>
<text x="188" y="43.7">VCC</text>
<text x="238.8" y="43.7">VIN-</text>
<text x="238.8" y="46.2">VIN+</text>
<text x="53.3" y="48.8">PA9</text>
<text x="53.3" y="51.3">PA10</text>
<text x="53.3" y="53.9">PA11 USB-</text>
<text x="99.1" y="53.9">PB0</text>
<text x="99.1" y="48.8">PB10 SCL2</text>
<text x="99.1" y="51.3">PB1</text>
<text x="53.3" y="56.4">PA12 USB+</text>
<text x="53.3" y="58.9">PA15</text>
<text x="99.1" y="58.9">PA6</text>
<text x="99.1" y="56.4">PA7</text>
<text x="118.1" y="55.8">Check the pin order printed on your own breakouts against the names shown here before soldering the sockets.</text>
<text x="53.3" y="64">PB4</text>
<text x="53.3" y="61.5">PB3</text>
<text x="99.1" y="61.5">PA5</text>
<text x="99.1" y="64">PA4</text>
<text x="53.3" y="66.6">PB5</text>
<text x="53.3" y="71.6">PB7 SDA1</text>
<text x="53.3" y="69.1">PB6 SCL1</text>
<text x="99.1" y="66.6">PA3</text>
<text x="99.1" y="71.6">PA1</text>
<text x="99.1" y="69.1">PA2</text>
<text x="53.3" y="76.7">PB9</text>
<text x="53.3" y="74.2">PB8</text>
<text x="99.1" y="74.2">PA0 ADC1_IN0</text>
<text x="99.1" y="76.7">PC15</text>
<text x="53.3" y="81.8">GND</text>
<text x="53.3" y="79.3">5V</text>
<text x="99.1" y="81.8">PC13 LED</text>
<text x="99.1" y="79.3">PC14</text>
<text x="53.3" y="84.3">3V3</text>
<text x="99.1" y="84.3">VBAT</text>
<text x="61" y="101.2">Fit R6-R9 only on a bus whose breakouts have</text>
<text x="61" y="102.8">no pull-ups of their own (most do).</text>
<text x="171.5" y="107.5">JP2 open: gain 1 (0-5 V)</text>
<text x="171.5" y="109.1">JP2 closed: gain 2 (0-10 V)</text>
<text x="209.6" y="113.9">R11 holds the unused input low</text>
<text x="209.6" y="115.5">when MCP4725 #1 is not fitted.</text>
<text x="268" y="135.1">DUT+</text>
<text x="268" y="137.7">DUT-</text>
<text x="209.6" y="162.1">R2 is routed from the J6 pad itself (Kelvin tap).</text>
<text x="209.6" y="163.8">Vdut = 4.0 x V(PA0)</text>
<text x="139.7" y="173.2">GND -&gt; VIN-</text>
<text x="139.7" y="170.7">5V</text>
<text x="143" y="170.7">-&gt; VIN+</text>
<text x="139.7" y="175.8">GND &lt;- VOUT-</text>
<text x="139.7" y="178.3">VBOOST &lt;- VOUT+</text>
<text x="118.1" y="185.9">JP1 1-2: op-amp on 5 V (MCP6002, 6 V max)</text>
<text x="118.1" y="187.5">JP1 2-3: op-amp on VBOOST, ~12 V. Only with a</text>
<text x="118.1" y="189.2">higher-voltage pin-compatible part (e.g. LM358).</text>
</g>
</svg>
